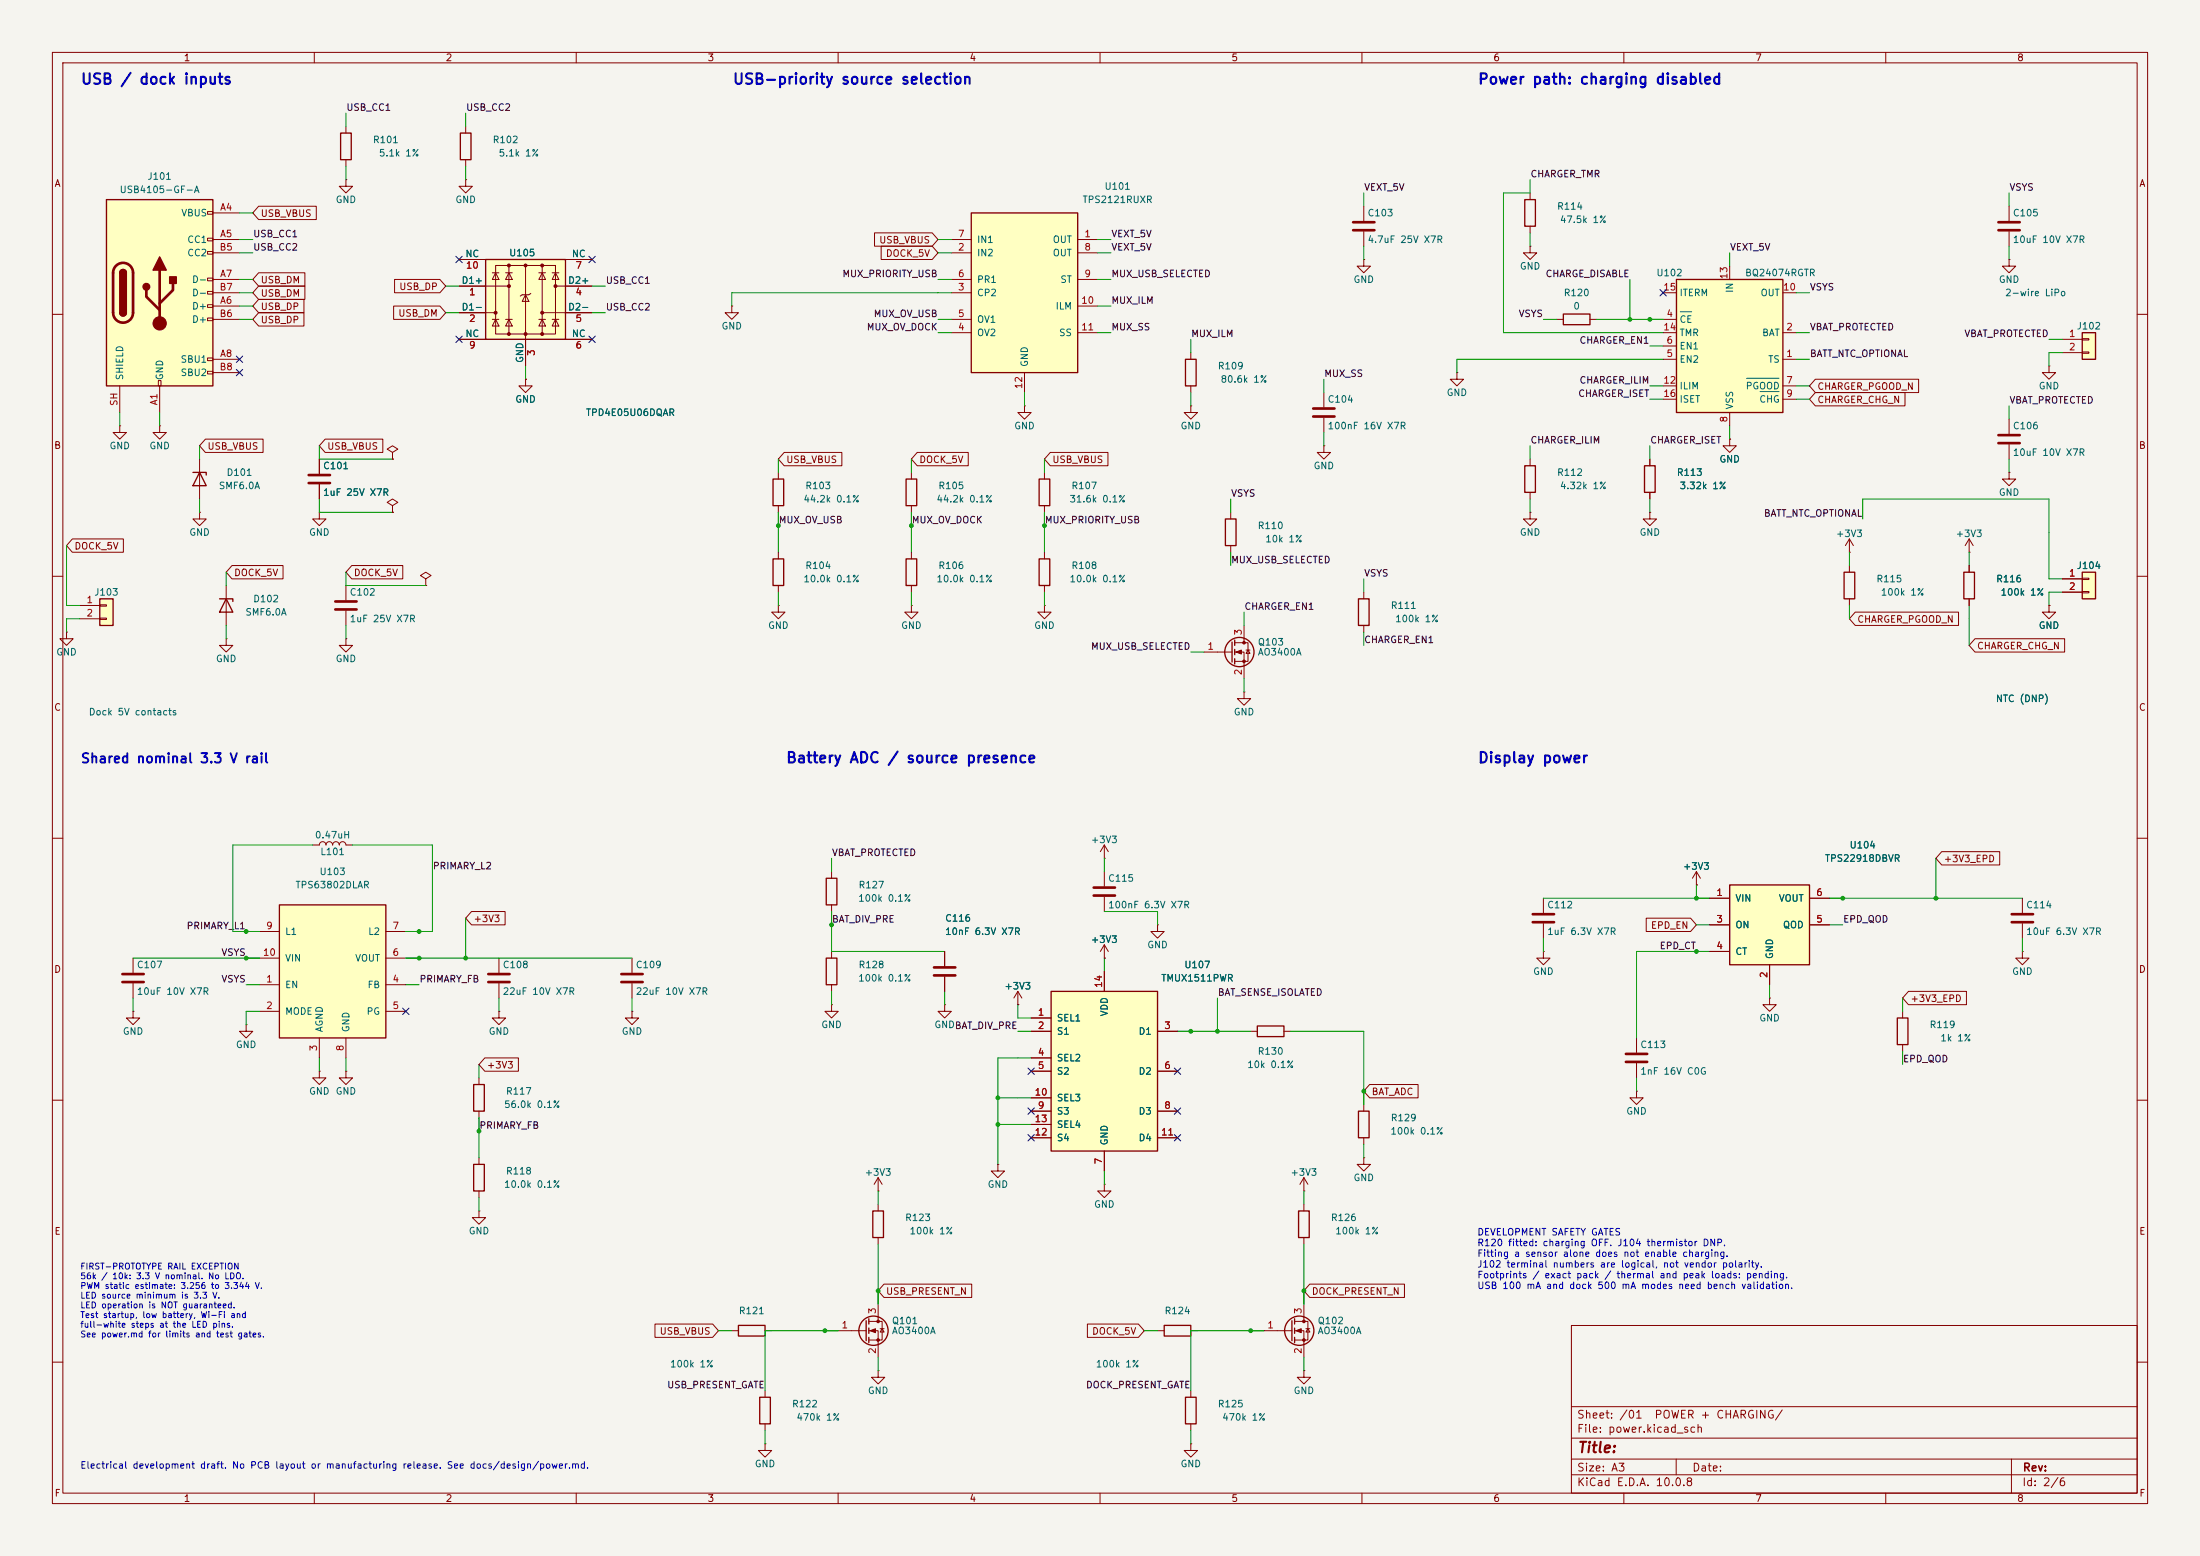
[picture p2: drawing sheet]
<svg xmlns="http://www.w3.org/2000/svg" width="420mm" height="297mm" viewBox="0 0 420 297" stroke-linecap="round" stroke-linejoin="round" font-family="sans-serif">
<path d="M0 0h420v297h-420z" fill="#f5f4ef" stroke="#f5f4ef" stroke-width=".19"/>
<g fill="none" stroke="#840000" stroke-width=".19">
<path d="M10 10h400v277h-400zM12 12h396v273h-396zM60 10v2M110 10v2M160 10v2M210 10v2M260 10v2M310 10v2M360 10v2M10 60h2M408 60h2M330.2 83.8v1.3h1.3l-1.3 1.3-1.3-1.3h1.3"/>
<path d="M330.2 83.8h.1M10 110h2M408 110h2M10 160h2M408 160h2M47 195.6v1.3h1.3l-1.3 1.2-1.3-1.2h1.3M47 195.6h.1M10 210h2M260.3 210.8v1.3M260.3 217.2v1.2M408 210h2M300 253h108v32h-108z"/>
<path d="M10 260h2M300 278.5h108M300 274.5h108M300 268.5h108M320 278.5v3M384 278.5v6.5M408 260h2M60 285v2M110 285v2M160 285v2M210 285v2M260 285v2"/>
<path d="M300 281.5h108M310 285v2M360 285v2"/>
</g>
<path d="M259.3 212.1h2.1v5.1h-2.1z" fill="none" stroke="#840000" stroke-width=".25"/>
<path d="M320 53.3h20.4v25.4h-20.4z" fill="#ffffc2"/>
<path d="M320 53.3h20.4v25.4h-20.4z" fill="none" stroke="#840000" stroke-width=".25"/>
<g fill="none" stroke="#840000" stroke-width=".19">
<path d="M260.3 49.5v1.3h1.3l-1.3 1.3-1.2-1.3h1.2M260.3 49.5h.1M317.5 55.9h2.5M330.2 50.8v2.5M340.4 55.9h2.5M317.5 68.6h2.5M317.5 63.5h2.5M317.5 61h2.5M317.5 66h2.5M317.5 73.7h2.5M317.5 76.2h2.5M330.2 78.7v2.6"/>
<path d="M340.4 68.6h2.5M340.4 63.5h2.5M340.4 73.7h2.5M340.4 76.2h2.5M248.9 227.3h.1M248.9 224.8l-.7 1.3M248.9 224.8l.8 1.3M248.9 224.8v2.5"/>
</g>
<path d="M320.8 59.5h2.1M333.4 72.2h6.2M336 74.8h3.6" fill="none" stroke="#006464" stroke-width=".19"/>
<path d="M200.7 189.2h20.3v30.5h-20.3z" fill="#ffffc2"/>
<g fill="none" stroke="#840000" stroke-width=".25">
<path d="M198.4 91.4h2v5.1h-2zM233.9 99.1h2.1v5h-2.1zM198.4 106.7h2v5.1h-2zM259.3 114.3h2.1v5.1h-2.1zM235.2 122.6v3.8M235.7 122.2v1M235.7 124v1M235.7 125.7v1M157.7 167.6h2.1v5.1h-2.1zM157.7 182.9h2.1v5.1h-2.1zM200.7 189.2h20.3v30.5h-20.3zM145 266.7h2.1v5.1h-2.1z"/>
<circle cx="236.6" cy="124.5" r="2.79"/>
</g>
<g fill="none" stroke="#840000" stroke-width=".19">
<path d="M260.3 39.4v2.8M383.5 39.4v2.8M260.3 44.2v2.8M383.5 49.5v1.3h1.3l-1.3 1.3-1.2-1.3h1.2M383.5 49.5h.1M383.5 44.2v2.8M391.2 69.9v1.2h1.2l-1.2 1.3-1.3-1.3h1.3M391.2 69.9h.1M38.1 97.8v1.3h1.3l-1.3 1.2-1.3-1.2h1.3M38.1 97.8h.1M199.4 90.2v1.2M199.4 96.5v1.3"/>
<path d="M234.9 97.8v1.3M383.5 80v2.8M383.5 84.8v2.8M199.4 115.6v1.2h1.3l-1.3 1.3-1.3-1.3h1.3M199.4 115.6h.1M199.4 105.4v1.3M199.4 111.8v1.2M234.9 104.1v1.3M237.5 119.4v3.3M260.3 113v1.3M260.3 119.4v1.3M229.9 124.5h5.3"/>
<path d="M235.7 122.7h2.6v3.5h-2.6M235.7 124.5h1.8v5M237.5 132.1v1.3h1.3l-1.3 1.2-1.3-1.2h1.3M237.5 132.1h.1M237.9 124.1h.7M238.3 124.1l.3 .6h-.7zM158.7 166.4v1.2M158.7 172.7v1.3M210.8 163.8h.1M210.8 161.3v2.5M210.8 166.4v2.8M210.8 171.2v2.8"/>
<path d="M210.8 161.3l-.7 1.3M210.8 161.3l.8 1.3M221 176.5v1.3h1.2l-1.2 1.3-1.3-1.3h1.3M221 176.5h.1M158.7 181.6v1.3M158.7 188v1.2M196.8 194.3h3.9M196.8 196.9h3.9M210.8 185.4v3.8M221 196.9h3.8M196.8 201.9h3.9M196.8 204.5h3.9"/>
<path d="M196.8 212.1h3.9M196.8 209.6h3.9M196.8 217.2h3.9M196.8 214.6h3.9M210.8 219.7v3.8M221 204.5h3.8M221 212.1h3.8M221 217.2h3.8M210.8 226.1v1.2h1.3l-1.3 1.3-1.3-1.3h1.3M210.8 226.1h.1M146 265.4v1.3M146 271.8v1.2"/>
</g>
<path d="M258.3 42.4h4.1M258.3 43.9h4.1M381.5 42.4h4.1M381.5 43.9h4.1M381.5 83.1h4.1M381.5 84.6h4.1M208.8 169.4h4.1M208.8 170.9h4.1" fill="none" stroke="#840000" stroke-width=".51"/>
<g fill="#840000" stroke="#840000" stroke-width=".19">
<path d="M236 124.5l1-.4v.7z"/>
<circle cx="237.5" cy="122.7" r=".25"/>
<circle cx="237.5" cy="126.2" r=".25"/>
</g>
<path d="M397.5 63.5h2.5v5.1h-2.5z" fill="#ffffc2"/>
<path d="M397.5 63.5h2.5v5.1h-2.5zM141 253h5v2h-5z" fill="none" stroke="#840000" stroke-width=".25"/>
<g fill="none" stroke="#840000" stroke-width=".19">
<path d="M393.7 64.8h3.8M393.7 67.3h3.8M397.5 64.6h1.3v.3h-1.3zM397.5 67.2h1.3v.2h-1.3zM391.2 115.6v1.2h1.2l-1.2 1.3-1.3-1.3h1.3M391.2 115.6h.1M120.6 193v1.3h1.3l-1.3 1.3-1.2-1.3h1.2M120.6 193h.1M120.6 182.9v2.8M120.6 187.7v2.8M158.7 191.8v1.2h1.3l-1.3 1.3-1.2-1.3h1.2M158.7 191.8h.1"/>
<path d="M139.7 254h1.3M146 254h1.3M146 275.6v1.3h1.3l-1.3 1.2-1.2-1.2h1.2M146 275.6h.1"/>
</g>
<path d="M118.6 185.9h4.1M118.6 187.5h4.1" fill="none" stroke="#840000" stroke-width=".51"/>
<path d="M397.5 109.2h2.5v5.1h-2.5z" fill="#ffffc2"/>
<path d="M87.9 25.4h2v5.1h-2zM352 109.2h2.1v5.1h-2.1zM374.9 109.2h2v5.1h-2zM397.5 109.2h2.5v5.1h-2.5zM362.2 194.3h2v5.1h-2z" fill="none" stroke="#840000" stroke-width=".25"/>
<g fill="none" stroke="#840000" stroke-width=".19">
<path d="M88.9 34.3v1.3h1.3l-1.3 1.2-1.3-1.2h1.3M88.9 34.3h.1M88.9 24.1v1.3M88.9 30.5v1.3M139.7 58.4v1.3h1.3l-1.3 1.3-1.3-1.3h1.3M139.7 58.4h.1M383.5 90.2v1.2h1.3l-1.3 1.3-1.2-1.3h1.2M383.5 90.2h.1M353.1 105.4h.1M353.1 102.9l-.8 1.2M353.1 102.9l.7 1.2M353.1 102.9v2.5"/>
<path d="M353.1 108v1.2M353.1 114.3v1.3M375.9 105.4h.1M375.9 102.9v2.5M375.9 108v1.2M375.9 114.3v1.3M375.9 102.9l-.7 1.2M375.9 102.9l.8 1.2M393.7 110.5h3.8M393.7 113h3.8M397.5 110.4h1.3v.2h-1.3zM397.5 112.9h1.3v.3h-1.3z"/>
<path d="M294.6 171.5v2.7M294.6 176.3v2.8M323.8 168.9h.1M323.8 166.4l-.7 1.2M323.8 166.4l.8 1.2M323.8 166.4v2.5M294.6 181.6v1.3h1.3l-1.3 1.3-1.2-1.3h1.2M294.6 181.6h.1M312.4 198.1v2.8M337.8 190.5v1.3h1.3l-1.3 1.2-1.3-1.2h1.3M337.8 190.5h.1M363.2 193v1.3"/>
<path d="M363.2 199.4v1.3M386.1 181.6v1.3h1.2l-1.2 1.3-1.3-1.3h1.3M386.1 181.6h.1M312.4 208.3v1.3h1.3l-1.3 1.2-1.3-1.2h1.3M312.4 208.3h.1M312.4 202.9v2.8"/>
</g>
<path d="M292.6 174.5h4.1M292.6 176h4.1M310.4 201.2h4.1M310.4 202.7h4.1" fill="none" stroke="#840000" stroke-width=".51"/>
<path d="M330.2 168.9h15.2v15.3h-15.2z" fill="#ffffc2"/>
<path d="M330.2 168.9h15.2v15.3h-15.2z" fill="none" stroke="#840000" stroke-width=".25"/>
<path d="M326.4 171.5h3.8M326.4 176.5h3.8M345.4 171.5h3.8M345.4 176.5h3.8M386.1 171.5v2.7M386.1 176.3v2.8M326.4 181.6h3.8M337.8 184.2v3.8" fill="none" stroke="#840000" stroke-width=".19"/>
<path d="M384 174.5h4.1M384 176h4.1" fill="none" stroke="#840000" stroke-width=".51"/>
<path d="M92.7 49.5h15.2v15.3h-15.2z" fill="#ffffc2"/>
<g fill="none" stroke="#840000" stroke-width=".19">
<path d="M292.1 36.8v1.3M87.6 54.6h9.6M87.6 59.7h7M87.6 49.5h5.1M94 52.1h1.2M94.6 50.7h11.4v13.1h-11.4zM94.6 52.1l.6 1.2h-1.2zM96.5 52.1h1.3M97.2 52.1l.6 1.2h-1.3zM97.2 50.7v13.1M100.3 56.3l.7 1.2h-1.3zM100.3 50.7v19.2"/>
<path d="M101.3 56l-.3 .3h-1.3l-.4 .2M102.9 52.1h1.2M103.5 52.1l.6 1.2h-1.2zM103.5 50.7v13.1M103.5 59.7h9.5M105.4 52.1h1.3M106 52.1l.7 1.2h-1.3zM106 54.6h7M107.9 49.5h5.1M292.1 47v1.3h1.3l-1.3 1.2-1.3-1.2h1.3M292.1 47h.1M292.1 43.2v1.3"/>
<path d="M87.6 64.8h5.1M94 61h1.2M94.6 61l.6 1.2h-1.2zM96.5 61h1.3M97.2 61l.6 1.2h-1.3zM100.3 72.4v1.3h1.3l-1.3 1.2-1.2-1.2h1.2M100.3 72.4h.1M102.9 61h1.2M103.5 61l.6 1.2h-1.2zM105.4 61h1.3M106 61l.7 1.2h-1.3zM107.9 64.8h5.1"/>
<path d="M297.2 61h1.2M303.5 61h1.3M292.1 97.8v1.3h1.3l-1.3 1.2-1.3-1.2h1.3M292.1 97.8h.1M292.1 87.6v1.3M292.1 94v1.3M315 97.8v1.3h1.2l-1.2 1.2-1.3-1.2h1.3M315 97.8h.1M315 87.6v1.3M315 94v1.3M180.3 191.8v1.2h1.3l-1.3 1.3-1.2-1.3h1.2M180.3 191.8h.1"/>
<path d="M180.3 181.6v2.8M180.3 186.4v2.8M194.3 191.8h.1M194.3 189.2l-.8 1.3M194.3 189.2l.8 1.3M194.3 189.2v2.6M238.8 196.9h1.2M245.1 196.9h1.3M248.9 229.9v1.2M248.9 236.2v1.3"/>
</g>
<path d="M291.1 38.1h2v5.1h-2zM92.7 49.5h15.2v15.3h-15.2zM298.4 59.9h5.1v2.1h-5.1zM291.1 88.9h2v5.1h-2zM313.9 88.9h2.1v5.1h-2.1zM240 195.8h5.1v2.1h-5.1zM247.9 231.1h2v5.1h-2z" fill="none" stroke="#840000" stroke-width=".25"/>
<g fill="#840000" stroke="#840000" stroke-width=".19">
<circle cx="94.6" cy="59.7" r=".28"/>
<circle cx="97.2" cy="50.7" r=".28"/>
<circle cx="97.2" cy="54.6" r=".28"/>
<circle cx="97.2" cy="63.8" r=".28"/>
<circle cx="100.3" cy="50.7" r=".28"/>
<circle cx="100.3" cy="63.8" r=".28"/>
<circle cx="103.5" cy="50.7" r=".28"/>
<circle cx="103.5" cy="59.7" r=".28"/>
<circle cx="103.5" cy="63.8" r=".28"/>
<circle cx="106" cy="54.6" r=".28"/>
</g>
<path d="M178.3 184.7h4.1M178.3 186.2h4.1" fill="none" stroke="#840000" stroke-width=".51"/>
<path d="M53.3 172.7h20.4v25.4h-20.4z" fill="#ffffc2"/>
<path d="M226.3 68.6h2v5.1h-2zM53.3 172.7h20.4v25.4h-20.4z" fill="none" stroke="#840000" stroke-width=".25"/>
<g fill="none" stroke="#840000" stroke-width=".19">
<path d="M227.3 77.5v1.2h1.3l-1.3 1.3-1.2-1.3h1.2M227.3 77.5h.1M227.3 67.3v1.3M227.3 73.7v1.2M252.7 74.9v2.8M252.7 79.8v2.8M278.1 71.1v1.3h1.3l-1.3 1.3-1.2-1.3h1.2M278.1 71.1h.1M252.7 85.1v1.3h1.3l-1.3 1.2-1.2-1.2h1.2M252.7 85.1h.1M49.5 177.8h3.8M73.7 177.8h3.8"/>
<path d="M49.5 188h3.8M49.5 193h3.8M49.5 182.9h3.8M61 198.1v3.8M66 198.1v3.8M73.7 188h3.8M73.7 193h3.8M73.7 182.9h3.8M190.5 222.2v1.3h1.3l-1.3 1.3-1.3-1.3h1.3M190.5 222.2h.1"/>
</g>
<path d="M250.7 78h4.1M250.7 79.5h4.1" fill="none" stroke="#840000" stroke-width=".51"/>
<path d="M185.4 40.6h20.3v30.5h-20.3z" fill="#ffffc2"/>
<path d="M65 25.4h2.1v5.1h-2.1zM185.4 40.6h20.3v30.5h-20.3z" fill="none" stroke="#840000" stroke-width=".25"/>
<g fill="none" stroke="#840000" stroke-width=".19">
<path d="M66 34.3v1.3h1.3l-1.3 1.2-1.2-1.2h1.2M66 34.3h.1M66 24.1v1.3M66 30.5v1.3M181.6 45.7h3.8M181.6 48.3h3.8M181.6 55.9h3.8M181.6 53.3h3.8M205.7 45.7h3.8M205.7 48.3h3.8M205.7 53.3h3.8M205.7 58.4h3.8"/>
<path d="M181.6 63.5h3.8M181.6 61h3.8M195.6 71.1v3.8M205.7 63.5h3.8"/>
</g>
<path d="M20.3 38.1h20.3v35.6h-20.3z" fill="#ffffc2"/>
<g fill="none" stroke="#840000" stroke-width=".19">
<path d="M39.6 40.4h1v.5h-1zM39.6 45.5h1v.5h-1zM39.6 48h1v.5h-1zM39.6 53.1h1v.5h-1zM39.6 55.6h1v.5h-1zM39.6 58.2h1v.5h-1zM40.6 40.6h5.1M40.6 45.7h5.1M40.6 58.4h5.1M40.6 53.3h5.1M40.6 48.3h5.1M40.6 55.9h5.1"/>
<path d="M22.9 73.7v5M30.2 72.6h.5v1.1h-.5zM30.5 73.7v5M39.6 60.7h1v.5h-1zM39.6 68.3h1v.5h-1zM39.6 70.9h1v.5h-1zM40.6 68.6h5.1M40.6 61h5.1M40.6 71.1h5.1M22.9 81.3v1.3h1.2l-1.2 1.2-1.3-1.2h1.3M22.9 81.3h.1M30.5 81.3v1.3h1.2l-1.2 1.2-1.3-1.2h1.3"/>
<path d="M30.5 81.3h.1M12.7 120.7v1.2h1.3l-1.3 1.3-1.3-1.3h1.3M12.7 120.7h.1M43.2 121.9v1.3h1.2l-1.2 1.3-1.3-1.3h1.3M43.2 121.9h.1M95.2 193v1.3h1.3l-1.3 1.3-1.2-1.3h1.2M95.2 193h.1M95.2 182.9v2.8M95.2 187.7v2.8M210.8 182.9h.1M210.8 180.3l-.7 1.3M210.8 180.3l.8 1.3"/>
<path d="M210.8 180.3v2.6"/>
</g>
<path d="M20.3 38.1h20.3v35.6h-20.3zM22.9 52.1a.64 .64 0 0 1 .6-.7 .64 .64 0 0 1 .6 .7M22.9 59.7a.64 .64 0 0 0 .6 .6 .64 .64 0 0 0 .6-.6" fill="none" stroke="#840000" stroke-width=".25"/>
<path d="M22.1 50.7a1.9 1.9 0 0 1 2.1-.4 1.9 1.9 0 0 1 1.2 1.8v7.6a1.91 1.91 0 0 1-1.9 1.9 1.91 1.91 0 0 1-1.9-1.9v-7.8l.2-.6zM27.9 55.4v1.2l2.6 2.6M30.5 51.6v10.1M33 54.1v1.3l-2.5 2.5M93.2 185.9h4.1M93.2 187.5h4.1" fill="none" stroke="#840000" stroke-width=".51"/>
<g fill="#840000" stroke="#840000" stroke-width=".25">
<path d="M22.9 52.1h1.2v7.6h-1.2z"/>
<path d="M23 51.6a.64 .64 0 0 1 .7-.1 .64 .64 0 0 1 .4 .6h-1.2z"/>
<path d="M22.9 59.7h1.2a.64 .64 0 0 1-.6 .6 .64 .64 0 0 1-.6-.6z"/>
<path d="M30.5 49l1.2 2.6h-2.5z"/>
<path d="M32.4 52.8h1.3v1.3h-1.3z"/>
<circle cx="27.9" cy="54.7" r=".63"/>
</g>
<circle cx="30.5" cy="61.7" r="1.27" fill="#840000" stroke="#840000" stroke-width=".19"/>
<path d="M19 114.3h2.6v5.1h-2.6z" fill="#ffffc2"/>
<g fill="none" stroke="#840000" stroke-width=".25">
<path d="M36.8 90.2h2.6v.5M38.1 90.2l1.3 2.5h-2.6zM147.6 91.4h2v5.1h-2zM173 91.4h2v5.1h-2zM19 114.3h2.6v5.1h-2.6zM41.9 114.3h2.5v.5M43.2 114.3l1.2 2.5h-2.5zM147.6 106.7h2v5.1h-2zM173 106.7h2v5.1h-2zM90.4 207h2.1v5.1h-2.1zM90.4 222.2h2.1v5.1h-2.1zM166.6 231.1h2.1v5.1h-2.1z"/>
<path d="M165.4 252.1v3.8M165.9 251.7v1M165.9 253.5v1M165.9 255.3v1M222.2 253h5.1v2h-5.1zM246.6 252.1v3.8M247.1 251.7v1M247.1 253.5v1M247.1 255.3v1M226.3 266.7h2v5.1h-2z"/>
<circle cx="166.8" cy="254" r="2.79"/>
<circle cx="248" cy="254" r="2.79"/>
</g>
<g fill="none" stroke="#840000" stroke-width=".19">
<path d="M49.4 39.4h11v2.5h-11l-1.1-1.3zM49.4 54.6h8.8v2.6h-8.8l-1.1-1.3zM49.4 59.7h8.6v2.5h-8.6l-1.1-1.2zM49.4 52.1h8.8v2.5h-8.8l-1.1-1.3zM49.4 57.1h8.6v2.6h-8.6l-1.1-1.3zM75.1 58.4h8.9l1.1 1.3-1.1 1.3h-8.9zM75.3 53.3h8.7l1.1 1.3-1.1 1.3h-8.7zM87.6 54.6h5.1M87.6 59.7h5.1M87.6 49.5h5.1M107.9 54.6h5.1M107.9 59.7h5.1"/>
<path d="M107.9 49.5h5.1M166.9 44.4h11.1l1.1 1.3-1.1 1.3h-11.1zM168.2 47h9.8l1.1 1.3-1.1 1.2h-9.8zM87.6 64.8h5.1M100.3 72.4h.1M100.3 64.8v5.1M107.9 64.8h5.1M195.6 77.5v1.2h1.2l-1.2 1.3-1.3-1.3h1.3M195.6 77.5h.1M346.6 72.4h19.7v2.5h-19.7l-1.2-1.2zM346.6 74.9h17.1v2.6h-17.1l-1.2-1.3zM38.1 87.6v7.7"/>
<path d="M39.2 83.8h11v2.6h-11l-1.1-1.3zM61 97.8v1.3h1.2l-1.2 1.2-1.3-1.2h1.3M61 97.8h.1M61 87.6v2.8M61 92.5v2.8M62.1 83.8h11v2.6h-11l-1.1-1.3zM74.9 96.5l1-.6-1-.6-1 .6 1 .6v1.3M74.9 97.8h.1M74.9 86.4l1-.7-1-.6-1 .6 1 .7v1.2M74.9 87.6h.1M148.6 90.2v1.2M148.6 96.5v1.3"/>
<path d="M149.7 86.4h11v2.5h-11l-1.1-1.3zM174 90.2v1.2M174 96.5v1.3M175.1 86.4h9.7v2.5h-9.7l-1.1-1.3zM200.5 86.4h11v2.5h-11l-1.1-1.3zM315 87.6v1.3M315 94v1.3M330.2 83.8h.1M13.8 102.9h9.8v2.5h-9.8l-1.1-1.3zM15.2 115.6h3.8M15.2 118.1h3.8M19 115.4h1.3v.3h-1.3z"/>
<path d="M19 118h1.3v.2h-1.3zM43.2 111.8v7.6M44.3 107.9h9.7v2.6h-9.7l-1.1-1.3zM66 111.8v2.8M66 116.6v2.8M67.2 107.9h9.7v2.6h-9.7l-1.2-1.3zM81.3 110.5l1-.6-1-.7-1 .7 1 .6v1.3M81.3 111.8h.1M148.6 115.6v1.2h1.3l-1.3 1.3-1.3-1.3h1.3M148.6 115.6h.1M148.6 105.4v1.3M148.6 111.8v1.2"/>
<path d="M174 115.6v1.2h1.3l-1.3 1.3-1.3-1.3h1.3M174 115.6h.1M174 105.4v1.3M174 111.8v1.2M354.2 116.8h19.7v2.6h-19.7l-1.1-1.3zM375.9 108v1.2M375.9 114.3v1.3M391.2 115.6h.1M393.7 110.5h3.8M393.7 113h3.8M66 121.9v1.3h1.3l-1.3 1.3-1.2-1.3h1.2M66 121.9h.1"/>
<path d="M377 121.9h17.1v2.6h-17.1l-1.1-1.3zM59.7 161.3h1.3a.64 .64 0 0 1 .6-.6 .64 .64 0 0 1 .6 .6 .64 .64 0 0 1 .7-.6 .64 .64 0 0 1 .6 .6 .64 .64 0 0 1 .6-.6 .64 .64 0 0 1 .7 .6 .64 .64 0 0 1 .6-.6 .64 .64 0 0 1 .6 .6h1.3M90 174h6.4v2.5h-6.4l-1.1-1.2zM314.3 175.3h8.4l1.1 1.2-1.1 1.3h-8.4zM323.8 168.9h.1M326.4 171.5h3.8M326.4 176.5h3.8M345.4 171.5h3.8M345.4 176.5h3.8M370.7 162.6h11.1v2.5h-11.1l-1.1-1.3zM25.4 193v1.3h1.3l-1.3 1.3-1.3-1.3h1.3M25.4 193h.1"/>
<path d="M25.4 182.9v2.8M25.4 187.7v2.8M180.3 181.6v2.8M180.3 186.4v2.8M194.3 191.8h.1M196.8 194.3h3.9M196.8 196.9h3.9M210.8 182.9h.1M210.8 185.4v3.8M221 196.9h3.8M326.4 181.6h3.8M337.8 184.2v3.8"/>
<path d="M364.3 189.2h11.1v2.6h-11.1l-1.1-1.3zM61 204.5v1.2h1.2l-1.2 1.3-1.3-1.3h1.3M61 204.5h.1M66 204.5v1.2h1.3l-1.3 1.3-1.2-1.3h1.2M66 204.5h.1M91.4 205.7v1.3M91.4 212.1v1.3M92.6 201.9h6.4v2.6h-6.4l-1.2-1.3zM196.8 201.9h3.9M196.8 204.5h3.9M196.8 212.1h3.9M196.8 209.6h3.9"/>
<path d="M196.8 217.2h3.9M196.8 214.6h3.9M210.8 219.7v3.8M221 204.5h3.8M221 212.1h3.8M221 217.2h3.8M261.5 207h9.2v2.6h-9.2l-1.2-1.3zM91.4 231.1v1.3h1.3l-1.3 1.3-1.2-1.3h1.2M91.4 231.1h.1M91.4 221v1.2M91.4 227.3v1.3M167.6 227.3h.1"/>
<path d="M167.6 224.8v2.5M167.6 229.9v1.2M167.6 236.2v1.3M167.6 224.8l-.7 1.3M167.6 224.8l.8 1.3M260.3 221v1.2h1.3l-1.3 1.3-1.2-1.3h1.2M260.3 221h.1M125 252.7h11l1.2 1.3-1.2 1.3h-11zM160 254h5.4M165.9 252.2h2.5v3.6h-2.5M165.9 254h1.7v5.1M167.6 248.9v3.3"/>
<path d="M168 253.6h.8M168.4 253.6l.4 .7h-.8zM168.8 245.1h16.7v2.6h-16.7l-1.2-1.3zM207.6 252.7h9.7l1.1 1.3-1.1 1.3h-9.7zM221 254h1.2M227.3 254h1.3M241.3 254h5.3M247.1 252.2h2.6v3.6h-2.6M247.1 254h1.8v5.1M248.9 248.9v3.3M249.3 253.6h.8M249.7 253.6l.4 .7h-.8z"/>
<path d="M250 245.1h18.1v2.6h-18.1l-1.1-1.3zM167.6 261.6v1.3h1.3l-1.3 1.3-1.2-1.3h1.2M167.6 261.6h.1M227.3 275.6v1.3h1.3l-1.3 1.2-1.2-1.2h1.2M227.3 275.6h.1M227.3 265.4v1.3M227.3 271.8v1.2M248.9 261.6v1.3h1.3l-1.3 1.3-1.3-1.3h1.3M248.9 261.6h.1"/>
</g>
<g fill="#840000" stroke="#840000" stroke-width=".19">
<path d="M247.4 254l1-.4v.8z"/>
<path d="M166.1 254l1-.4v.8z"/>
<circle cx="248.9" cy="252.2" r=".25"/>
<circle cx="248.9" cy="255.8" r=".25"/>
<circle cx="167.6" cy="252.2" r=".25"/>
<circle cx="167.6" cy="255.8" r=".25"/>
</g>
<path d="M58.9 90.7h4.1M58.9 92.2h4.1M64 114.8h4.1M64 116.3h4.1M23.4 185.9h4M23.4 187.5h4" fill="none" stroke="#840000" stroke-width=".51"/>
<g fill="none" stroke="#009600" stroke-width=".19">
<path d="M66 21.6v2.5M66 31.8v2.5M88.9 21.6v2.5M88.9 31.8v2.5M260.3 36.8v2.6M292.1 34.3v2.5h-5.1v26.7h30.5M383.5 36.8v2.6M45.7 45.7h2.6M45.7 48.3h2.6M45.7 53.3h2.6M45.7 58.4h2.6M45.7 55.9h2.6"/>
<path d="M45.7 40.6h2.6M85.1 59.7h2.5M85.1 54.6h2.5M113 59.7h2.6M113 54.6h2.6M179.1 45.7h2.5M179.1 48.3h2.5M179.1 53.3h2.5M181.6 55.9h-41.9v2.5M209.5 45.7h2.6M209.5 48.3h2.6M209.5 53.3h2.6"/>
<path d="M209.5 58.4h2.6M260.3 47v2.5M292.1 44.5v2.5M311.1 53.3v7.7M330.2 48.3v2.5M342.9 55.9h2.5M383.5 47v2.5M22.9 78.7v2.6M30.5 78.7v2.6M45.7 61h2.6M100.3 69.9v2.5M179.1 61h2.5"/>
<path d="M179.1 63.5h2.5M195.6 74.9v2.6M209.5 63.5h2.6M227.3 64.8v2.5M227.3 74.9v2.6M252.7 72.4v2.5M294.6 61h2.6M304.8 61h12.7M315 66h2.5M315 73.7h2.5M315 76.2h2.5M317.5 68.6h-39.4v2.5"/>
<path d="M342.9 68.6h2.5M342.9 63.5h2.5M342.9 73.7h2.5M342.9 76.2h2.5M383.5 77.5v2.5M391.2 64.8h2.5M393.7 67.3h-2.5v2.6M38.1 85.1v2.5M38.1 95.3v2.5M61 85.1v2.5h13.9M61 95.3v2.5h13.9M148.6 87.6v2.6"/>
<path d="M148.6 97.8v7.6M174 87.6v2.6M174 97.8v7.6M199.4 87.6v2.6M199.4 97.8v7.6M234.9 95.3v2.5M252.7 82.6v2.5M292.1 85.1v2.5M292.1 95.3v2.5M315 85.1v2.5M315 95.3v2.5M330.2 81.3v2.5"/>
<path d="M355.6 99.1v-3.8h35.6v15.2h2.5M383.5 87.6v2.6M12.7 104.1v11.5h2.5M15.2 118.1h-2.5v2.6M43.2 109.2v2.6M43.2 119.4v2.5M66 109.2v2.6h15.3M66 119.4v2.5M148.6 113v2.6M174 113v2.6M199.4 113v2.6M234.9 105.4v2.6"/>
<path d="M237.5 116.8v2.6M260.3 110.5v2.5M353.1 105.4v2.6M353.1 115.6v2.5M375.9 105.4v2.6M375.9 115.6v7.6M393.7 113h-2.5v2.6M227.3 124.5h2.6M237.5 129.5v2.6M260.3 120.7v2.5M59.7 161.3h-15.3v16.5h5.1M67.3 161.3h15.2v16.5h-5"/>
<path d="M88.9 175.3v7.6M158.7 174v7.6h21.6M158.7 163.8v2.6M210.8 174h10.2v2.5M210.8 163.8v2.6M294.6 171.5h31.8M294.6 179.1v2.5M323.8 176.5h2.6M323.8 168.9v2.6M349.2 176.5h2.6M349.2 171.5h36.9M369.6 163.8v7.7"/>
<path d="M386.1 179.1v2.5M25.4 182.9h24.1M25.4 190.5v2.5M47 188h2.5M49.5 193h-2.5v2.6M77.5 182.9h43.1M77.5 188h2.5M95.2 190.5v2.5M120.6 190.5v2.5M158.7 189.2v2.6M180.3 189.2v2.6M194.3 196.9h2.5"/>
<path d="M194.3 191.8v2.5h2.5M210.8 182.9v2.5M224.8 196.9h14M232.4 190.5v6.4M246.4 196.9h13.9v13.9M326.4 181.6h-14v16.5M337.8 188v2.5M363.2 190.5v2.5M61 201.9v2.6M66 201.9v2.6M91.4 203.2v2.5M91.4 213.4v7.6"/>
<path d="M190.5 214.6h6.3M190.5 209.6h6.3M196.8 201.9h-6.3v20.3M260.3 218.4v2.6M312.4 205.7v2.6M363.2 200.7v2.5M91.4 228.6v2.5M167.6 227.3v2.6M167.6 237.5v11.4M210.8 223.5v2.6M248.9 227.3v2.6M248.9 237.5v11.4"/>
<path d="M137.2 254h2.5M160 254h-14v11.4M167.6 259.1v2.5M218.4 254h2.6M241.3 254h-14v11.4M248.9 259.1v2.5M146 273v2.6M227.3 273v2.6"/>
</g>
<g fill="none" stroke="#000084" stroke-width=".19">
<path d="M87 48.9l1.2 1.2M88.2 48.9l-1.2 1.2M112.4 48.9l1.2 1.2M113.6 48.9l-1.2 1.2M316.9 55.3l1.2 1.2M318.1 55.3l-1.2 1.2M45.1 68l1.2 1.2M45.1 70.5l1.2 1.2M46.3 68l-1.2 1.2M46.3 70.5l-1.2 1.2M87 64.2l1.2 1.2M88.2 64.2l-1.2 1.2"/>
<path d="M112.4 64.2l1.2 1.2M113.6 64.2l-1.2 1.2M76.9 192.4l1.2 1.2M78.1 192.4l-1.2 1.2M196.2 203.9l1.3 1.2M196.2 211.5l1.3 1.2M196.2 216.6l1.3 1.2M197.5 203.9l-1.3 1.2M197.5 211.5l-1.3 1.2M197.5 216.6l-1.3 1.2M224.2 216.6l1.2 1.2M224.2 203.9l1.2 1.2"/>
<path d="M224.2 211.5l1.2 1.2M225.4 216.6l-1.2 1.2M225.4 203.9l-1.2 1.2M225.4 211.5l-1.2 1.2"/>
</g>
<g fill="#009600">
<circle cx="167.6" cy="246.4" r=".46"/>
<circle cx="190.5" cy="214.6" r=".46"/>
<circle cx="190.5" cy="209.6" r=".46"/>
<circle cx="157.5" cy="254" r=".46"/>
<circle cx="260.3" cy="208.3" r=".46"/>
<circle cx="158.7" cy="176.5" r=".46"/>
<circle cx="227.3" cy="196.9" r=".46"/>
<circle cx="238.8" cy="254" r=".46"/>
<circle cx="248.9" cy="246.4" r=".46"/>
<circle cx="80" cy="177.8" r=".46"/>
<circle cx="47" cy="177.8" r=".46"/>
<circle cx="88.9" cy="182.9" r=".46"/>
<circle cx="80" cy="182.9" r=".46"/>
<circle cx="47" cy="182.9" r=".46"/>
<circle cx="199.4" cy="100.3" r=".46"/>
<circle cx="148.6" cy="100.3" r=".46"/>
<circle cx="174" cy="100.3" r=".46"/>
<circle cx="91.4" cy="215.9" r=".46"/>
<circle cx="311.1" cy="61" r=".46"/>
<circle cx="315" cy="61" r=".46"/>
<circle cx="323.8" cy="171.5" r=".46"/>
<circle cx="323.8" cy="181.6" r=".46"/>
<circle cx="351.8" cy="171.5" r=".46"/>
<circle cx="369.6" cy="171.5" r=".46"/>
<circle cx="232.4" cy="196.9" r=".46"/>
</g>
<g font-size="2" fill="#0000c2">
<text x="15.3" y="16.6">USB / dock inputs</text>
<text x="139.8" y="16.6">USB-priority source selection</text>
<text x="282" y="16.6">Power path: charging disabled</text>
<text x="149.9" y="146.1">Battery ADC / source presence</text>
<text x="282" y="146.1">Display power</text>
</g>
<text font-size="2" fill="#840000" x="301" y="277.8">Title:</text>
<text font-size="1.8" fill="#0000c2" x="15.3" y="146.1">Shared nominal 3.3 V rail</text>
<g font-size="1.5" fill="#840000">
<text x="300.9" y="273.8">File: power.kicad_sch</text>
<text x="300.9" y="271.1">Sheet: /01</text>
<text x="315.7" y="271.1">POWER + CHARGING/</text>
<text x="300.9" y="281.2">Size: A3</text>
<text x="322.9" y="281.2">Date:</text>
<text x="386" y="281.2">Rev:</text>
<text x="300.9" y="284">KiCad E.D.A. 10.0.8</text>
<text x="385.9" y="284">Id: 2/6</text>
</g>
<g font-size="1.3" fill="#840000">
<text x="35" y="12">1</text>
<text x="85" y="12">2</text>
<text x="135" y="12">3</text>
<text x="185" y="12">4</text>
<text x="235" y="12">5</text>
<text x="285" y="12">6</text>
<text x="335" y="12">7</text>
<text x="385" y="12">8</text>
<text x="10.3" y="36">A</text>
<text x="408.3" y="36">A</text>
<text x="49.7" y="41.7">USB_VBUS</text>
<text x="167.7" y="46.8">USB_VBUS</text>
<text x="169" y="49.3">DOCK_5V</text>
<text x="49.7" y="56.9">USB_DM</text>
<text x="49.7" y="54.4">USB_DM</text>
<text x="49.7" y="59.5">USB_DP</text>
<text x="76.1" y="55.7">USB_DP</text>
<text x="49.7" y="62">USB_DP</text>
<text x="75.9" y="60.7">USB_DM</text>
<text x="346.8" y="74.7">CHARGER_PGOOD_N</text>
<text x="346.8" y="77.3">CHARGER_CHG_N</text>
<text x="10.2" y="86">B</text>
<text x="39.5" y="86.1">USB_VBUS</text>
<text x="62.4" y="86.1">USB_VBUS</text>
<text x="150" y="88.7">USB_VBUS</text>
<text x="175.4" y="88.7">DOCK_5V</text>
<text x="200.8" y="88.7">USB_VBUS</text>
<text x="408.2" y="86">B</text>
<text x="14.1" y="105.2">DOCK_5V</text>
<text x="44.6" y="110.3">DOCK_5V</text>
<text x="67.4" y="110.3">DOCK_5V</text>
<text x="354.5" y="119.2">CHARGER_PGOOD_N</text>
<text x="377.3" y="124.2">CHARGER_CHG_N</text>
<text x="10.2" y="136">C</text>
<text x="408.2" y="136">C</text>
<text x="371" y="164.9">+3V3_EPD</text>
<text x="90.3" y="176.3">+3V3</text>
<text x="315.1" y="177.6">EPD_EN</text>
<text x="10.2" y="186">D</text>
<text x="408.2" y="186">D</text>
<text x="364.6" y="191.6">+3V3_EPD</text>
<text x="92.8" y="204.3">+3V3</text>
<text x="261.8" y="209.3">BAT_ADC</text>
<text x="10.3" y="236">E</text>
<text x="408.3" y="236">E</text>
<text x="169" y="247.4">USB_PRESENT_N</text>
<text x="250.3" y="247.4">DOCK_PRESENT_N</text>
<text x="125.8" y="255.1">USB_VBUS</text>
<text x="208.4" y="255.1">DOCK_5V</text>
<text x="10.3" y="286">F</text>
<text x="35" y="287">1</text>
<text x="85" y="287">2</text>
<text x="135" y="287">3</text>
<text x="185" y="287">4</text>
<text x="235" y="287">5</text>
<text x="285" y="287">6</text>
<text x="335" y="287">7</text>
<text x="385" y="287">8</text>
<text x="408.3" y="286">F</text>
</g>
<g font-size="1.3" fill="#0f0f0f">
<text x="66" y="21.5">USB_CC1</text>
<text x="88.9" y="21.5">USB_CC2</text>
<text x="292.1" y="34.2">CHARGER_TMR</text>
<text x="260.3" y="36.7">VEXT_5V</text>
<text x="383.5" y="36.7">VSYS</text>
<text x="48.2" y="45.6">USB_CC1</text>
<text x="212.1" y="45.6">VEXT_5V</text>
<text x="48.2" y="48.1">USB_CC2</text>
<text x="160.7" y="53.2">MUX_PRIORITY_USB</text>
<text x="212.1" y="53.2">MUX_USB_SELECTED</text>
<text x="212.1" y="48.1">VEXT_5V</text>
<text x="295" y="53.2">CHARGE_DISABLE</text>
<text x="330.2" y="48.1">VEXT_5V</text>
<text x="115.5" y="54.5">USB_CC1</text>
<text x="115.5" y="59.6">USB_CC2</text>
<text x="212.1" y="58.3">MUX_ILM</text>
<text x="345.4" y="55.8">VSYS</text>
<text x="165.4" y="63.4">MUX_OV_DOCK</text>
<text x="166.7" y="60.8">MUX_OV_USB</text>
<text x="212.1" y="63.4">MUX_SS</text>
<text x="227.3" y="64.6">MUX_ILM</text>
<text x="289.8" y="60.8">VSYS</text>
<text x="301.4" y="65.9">CHARGER_EN1</text>
<text x="345.4" y="63.4">VBAT_PROTECTED</text>
<text x="374.9" y="64.6">VBAT_PROTECTED</text>
<text x="345.4" y="68.5">BATT_NTC_OPTIONAL</text>
<text x="252.7" y="72.3">MUX_SS</text>
<text x="301.2" y="76.1">CHARGER_ISET</text>
<text x="301.4" y="73.5">CHARGER_ILIM</text>
<text x="383.5" y="77.3">VBAT_PROTECTED</text>
<text x="292.1" y="85">CHARGER_ILIM</text>
<text x="314.9" y="85">CHARGER_ISET</text>
<text x="234.9" y="95.1">VSYS</text>
<text x="148.6" y="100.2">MUX_OV_USB</text>
<text x="174" y="100.2">MUX_OV_DOCK</text>
<text x="199.4" y="100.2">MUX_PRIORITY_USB</text>
<text x="336.6" y="98.9">BATT_NTC_OPTIONAL</text>
<text x="234.9" y="107.8">MUX_USB_SELECTED</text>
<text x="260.3" y="110.4">VSYS</text>
<text x="237.5" y="116.7">CHARGER_EN1</text>
<text x="208.2" y="124.3">MUX_USB_SELECTED</text>
<text x="260.3" y="123.1">CHARGER_EN1</text>
<text x="82.5" y="166.2">PRIMARY_L2</text>
<text x="158.7" y="163.7">VBAT_PROTECTED</text>
<text x="35.5" y="177.7">PRIMARY_L1</text>
<text x="158.7" y="176.4">BAT_DIV_PRE</text>
<text x="351.8" y="176.4">EPD_QOD</text>
<text x="42.2" y="182.8">VSYS</text>
<text x="316.7" y="181.5">EPD_CT</text>
<text x="42.2" y="187.8">VSYS</text>
<text x="80" y="187.8">PRIMARY_FB</text>
<text x="232.4" y="190.4">BAT_SENSE_ISOLATED</text>
<text x="363.2" y="203.1">EPD_QOD</text>
<text x="91.4" y="215.8">PRIMARY_FB</text>
<text x="127.3" y="265.3">USB_PRESENT_GATE</text>
<text x="207.2" y="265.3">DOCK_PRESENT_GATE</text>
</g>
<g font-size="1.3" fill="#006464">
<text x="71.1" y="27.6">R101</text>
<text x="93.9" y="27.6">R102</text>
<text x="28.1" y="34.6">J101</text>
<text x="72.2" y="30.2">5.1k 1%</text>
<text x="95.1" y="30.2">5.1k 1%</text>
<text x="22.7" y="37.2">USB4105-GF-A</text>
<text x="34.5" y="41.6">VBUS</text>
<text x="64" y="39.1">GND</text>
<text x="86.8" y="39.1">GND</text>
<text x="206.6" y="39.1">TPS2121RUXR</text>
<text x="210.8" y="36.5">U101</text>
<text x="261" y="41.6">C103</text>
<text x="297.1" y="40.3">R114</text>
<text x="384.2" y="41.6">C105</text>
<text x="35.6" y="46.7">CC1</text>
<text x="186.4" y="46.7">IN1</text>
<text x="200.9" y="46.7">OUT</text>
<text x="261" y="46.7">4.7uF 25V X7R</text>
<text x="297.7" y="42.9">47.5k 1%</text>
<text x="384.2" y="46.7">10uF 10V X7R</text>
<text x="35.6" y="49.2">CC2</text>
<text x="88.7" y="49.4">NC</text>
<text x="97.1" y="49.2">U105</text>
<text x="109.1" y="49.4">NC</text>
<text x="186.4" y="49.2">IN2</text>
<text x="200.9" y="49.2">OUT</text>
<text x="290" y="51.8">GND</text>
<text x="316.1" y="53">U102</text>
<text x="333" y="53">BQ24074RGTR</text>
<text x="36.6" y="59.4">D+</text>
<text x="36.6" y="54.3">D-</text>
<text x="36.6" y="56.8">D-</text>
<text x="88" y="54.5">D1+</text>
<text x="88" y="59.6">D1-</text>
<text x="108.3" y="54.5">D2+</text>
<text x="108.3" y="59.6">D2-</text>
<text x="186.4" y="56.8">CP2</text>
<text x="186.4" y="54.3">PR1</text>
<text x="201.4" y="59.4">ILM</text>
<text x="202.3" y="54.3">ST</text>
<text x="258.3" y="54.3">GND</text>
<text x="298.4" y="56.8">R120</text>
<text x="300.3" y="59.4">0</text>
<text x="320.5" y="56.8">ITERM</text>
<text x="331.2" y="56" transform="rotate(-90 331.2 56)">IN</text>
<text x="336" y="56.8">OUT</text>
<text x="381.5" y="54.3">GND</text>
<text x="382.7" y="56.8">2-wire LiPo</text>
<text x="36.6" y="61.9">D+</text>
<text x="88.7" y="64.6">NC</text>
<text x="109.1" y="64.6">NC</text>
<text x="137.6" y="63.2">GND</text>
<text x="186.4" y="64.5">OV2</text>
<text x="186.4" y="61.9">OV1</text>
<text x="202.1" y="64.5">SS</text>
<text x="320.5" y="61.9">CE</text>
<text x="320.5" y="64.5">TMR</text>
<text x="336.3" y="64.5">BAT</text>
<text x="396.4" y="63.2">J102</text>
<text x="34.4" y="69.5">SBU1</text>
<text x="100.2" y="69.4" transform="rotate(-90 100.2 69.4)">GND</text>
<text x="196.5" y="70.1" transform="rotate(-90 196.5 70.1)">GND</text>
<text x="232.4" y="70.8">R109</text>
<text x="320.5" y="69.5">EN2</text>
<text x="320.5" y="67">EN1</text>
<text x="337.4" y="69.5">TS</text>
<text x="23.8" y="72.7" transform="rotate(-90 23.8 72.7)">SHIELD</text>
<text x="31.4" y="72.7" transform="rotate(-90 31.4 72.7)">GND</text>
<text x="34.4" y="72.1">SBU2</text>
<text x="98.3" y="77.2">GND</text>
<text x="232.9" y="73.4">80.6k 1%</text>
<text x="253.3" y="77.2">C104</text>
<text x="276.1" y="75.9">GND</text>
<text x="320.5" y="74.6">ILIM</text>
<text x="320.5" y="77.2">ISET</text>
<text x="333.2" y="74.6">PGOOD</text>
<text x="335.8" y="77.2">CHG</text>
<text x="389.1" y="74.6">GND</text>
<text x="111.7" y="79.7">TPD4E05U06DQAR</text>
<text x="193.5" y="82.2">GND</text>
<text x="225.3" y="82.2">GND</text>
<text x="253.3" y="82.2">100nF 16V X7R</text>
<text x="331.2" y="78.3" transform="rotate(-90 331.2 78.3)">VSS</text>
<text x="384.2" y="82.2">C106</text>
<text x="20.8" y="86.1">GND</text>
<text x="28.4" y="86.1">GND</text>
<text x="61.6" y="89.9">C101</text>
<text x="250.7" y="89.9">GND</text>
<text x="328.1" y="88.6">GND</text>
<text x="384.2" y="87.3">10uF 10V X7R</text>
<text x="41.7" y="93.7">SMF6.0A</text>
<text x="43.1" y="91.1">D101</text>
<text x="61.6" y="94.9">1uF 25V X7R</text>
<text x="153.6" y="93.7">R103</text>
<text x="179" y="93.7">R105</text>
<text x="204.4" y="93.7">R107</text>
<text x="297.1" y="91.1">R112</text>
<text x="297.7" y="93.7">4.32k 1%</text>
<text x="320" y="91.1">R113</text>
<text x="320.5" y="93.7">3.32k 1%</text>
<text x="381.5" y="94.9">GND</text>
<text x="153.3" y="96.2">44.2k 0.1%</text>
<text x="178.7" y="96.2">44.2k 0.1%</text>
<text x="204.1" y="96.2">31.6k 0.1%</text>
<text x="240" y="101.3">R110</text>
<text x="36" y="102.6">GND</text>
<text x="58.9" y="102.6">GND</text>
<text x="241.4" y="103.8">10k 1%</text>
<text x="290" y="102.6">GND</text>
<text x="312.9" y="102.6">GND</text>
<text x="350.4" y="102.8">+3V3</text>
<text x="373.3" y="102.8">+3V3</text>
<text x="17.9" y="114">J103</text>
<text x="66.7" y="114">C102</text>
<text x="153.3" y="111.5">10.0k 0.1%</text>
<text x="153.6" y="108.9">R104</text>
<text x="178.7" y="111.5">10.0k 0.1%</text>
<text x="179" y="108.9">R106</text>
<text x="204.1" y="111.5">10.0k 0.1%</text>
<text x="204.4" y="108.9">R108</text>
<text x="358.1" y="111.5">R115</text>
<text x="359" y="114">100k 1%</text>
<text x="381" y="111.5">R116</text>
<text x="381.8" y="114">100k 1%</text>
<text x="396.4" y="108.9">J104</text>
<text x="46.7" y="117.8">SMF6.0A</text>
<text x="48.2" y="115.3">D102</text>
<text x="66.7" y="119.1">1uF 25V X7R</text>
<text x="265.4" y="116.5">R111</text>
<text x="266.2" y="119.1">100k 1%</text>
<text x="10.6" y="125.4">GND</text>
<text x="146.5" y="120.3">GND</text>
<text x="171.9" y="120.3">GND</text>
<text x="197.3" y="120.3">GND</text>
<text x="240" y="123.5">Q103</text>
<text x="240" y="125.4">AO3400A</text>
<text x="389.1" y="120.3">GND</text>
<text x="41.1" y="126.7">GND</text>
<text x="64" y="126.7">GND</text>
<text x="16.8" y="136.9">Dock 5V contacts</text>
<text x="235.4" y="136.9">GND</text>
<text x="380.9" y="134.3">NTC (DNP)</text>
<text x="60" y="160.3">0.47uH</text>
<text x="208.2" y="161.2">+3V3</text>
<text x="60.9" y="167.3">U103</text>
<text x="61" y="163.5">L101</text>
<text x="321.2" y="166.3">+3V3</text>
<text x="348.3" y="164.8">TPS22918DBVR</text>
<text x="353" y="162.3">U104</text>
<text x="56.3" y="169.9">TPS63802DLAR</text>
<text x="163.7" y="172.4">100k 0.1%</text>
<text x="163.8" y="169.9">R127</text>
<text x="211.4" y="168.6">C115</text>
<text x="211.4" y="173.7">100nF 6.3V X7R</text>
<text x="295.3" y="173.7">C112</text>
<text x="331.2" y="172.4">VIN</text>
<text x="339.5" y="172.4">VOUT</text>
<text x="386.7" y="173.7">C114</text>
<text x="54.3" y="178.8">L1</text>
<text x="70.2" y="178.8">L2</text>
<text x="180.3" y="176.2">C116</text>
<text x="180.3" y="178.8">10nF 6.3V X7R</text>
<text x="295.3" y="178.8">1uF 6.3V X7R</text>
<text x="331.2" y="177.5">ON</text>
<text x="340.3" y="177.5">QOD</text>
<text x="386.7" y="178.8">10uF 6.3V X7R</text>
<text x="26" y="185.1">C107</text>
<text x="54.3" y="183.8">VIN</text>
<text x="67.7" y="183.8">VOUT</text>
<text x="95.9" y="185.1">C108</text>
<text x="121.3" y="185.1">C109</text>
<text x="163.8" y="185.1">R128</text>
<text x="208.2" y="180.3">+3V3</text>
<text x="218.9" y="181.3">GND</text>
<text x="226" y="185.1">U107</text>
<text x="331.2" y="182.6">CT</text>
<text x="338.8" y="183.2" transform="rotate(-90 338.8 183.2)">GND</text>
<text x="26" y="190.2">10uF 10V X7R</text>
<text x="54.3" y="188.9">EN</text>
<text x="70.1" y="188.9">FB</text>
<text x="95.9" y="190.2">22uF 10V X7R</text>
<text x="121.3" y="190.2">22uF 10V X7R</text>
<text x="163.7" y="187.7">100k 0.1%</text>
<text x="191.6" y="189.2">+3V3</text>
<text x="221.6" y="187.7">TMUX1511PWR</text>
<text x="292.6" y="186.4">GND</text>
<text x="384" y="186.4">GND</text>
<text x="23.3" y="197.8">GND</text>
<text x="54.3" y="194">MODE</text>
<text x="61.9" y="197.1" transform="rotate(-90 61.9 197.1)">AGND</text>
<text x="67" y="197.1" transform="rotate(-90 67 197.1)">GND</text>
<text x="69.9" y="194">PG</text>
<text x="93.2" y="197.8">GND</text>
<text x="118.6" y="197.8">GND</text>
<text x="156.7" y="196.5">GND</text>
<text x="178.3" y="196.5">GNDBAT_DIV_PRE</text>
<text x="201.6" y="195.3">SEL1</text>
<text x="201.6" y="197.8">S1</text>
<text x="211.8" y="194.1" transform="rotate(-90 211.8 194.1)">VDD</text>
<text x="217.3" y="197.8">D1</text>
<text x="335.8" y="195.3">GND</text>
<text x="368.3" y="196.5">R119</text>
<text x="44.9" y="200.4">GND</text>
<text x="201.6" y="202.9">SEL2</text>
<text x="240" y="201.6">R130</text>
<text x="313" y="200.4">C113</text>
<text x="370.3" y="199.1">1k 1%</text>
<text x="58.9" y="209.2">GND</text>
<text x="64" y="209.2">GND</text>
<text x="96.5" y="209.2">R117</text>
<text x="201.6" y="205.4">S2</text>
<text x="217.3" y="205.4">D2</text>
<text x="238" y="204.2">10k 0.1%</text>
<text x="313" y="205.4">1nF 16V C0G</text>
<text x="96.1" y="211.8">56.0k 0.1%</text>
<text x="201.6" y="213.1">S3</text>
<text x="201.6" y="210.5">SEL3</text>
<text x="201.6" y="215.6">SEL4</text>
<text x="217.3" y="213.1">D3</text>
<text x="265.4" y="214.3">R129</text>
<text x="310.4" y="213.1">GND</text>
<text x="201.6" y="218.1">S4</text>
<text x="211.8" y="218.7" transform="rotate(-90 211.8 218.7)">GND</text>
<text x="217.3" y="218.1">D4</text>
<text x="265.3" y="216.9">100k 0.1%</text>
<text x="96.1" y="227">10.0k 0.1%</text>
<text x="96.5" y="224.5">R118</text>
<text x="165" y="224.7">+3V3</text>
<text x="188.4" y="227">GND</text>
<text x="246.3" y="224.7">+3V3</text>
<text x="258.3" y="225.8">GND</text>
<text x="172.7" y="233.4">R123</text>
<text x="208.8" y="230.8">GND</text>
<text x="254" y="233.4">R126</text>
<text x="89.4" y="235.9">GND</text>
<text x="173.5" y="235.9">100k 1%</text>
<text x="254.8" y="235.9">100k 1%</text>
<text x="140.9" y="251.2">R121</text>
<text x="222.2" y="251.2">R124</text>
<text x="170.2" y="253.1">Q101</text>
<text x="170.2" y="255">AO3400A</text>
<text x="251.4" y="253.1">Q102</text>
<text x="251.4" y="255">AO3400A</text>
<text x="127.8" y="261.3">100k 1%</text>
<text x="209.1" y="261.3">100k 1%</text>
<text x="151.1" y="268.9">R122</text>
<text x="165.6" y="266.4">GND</text>
<text x="232.4" y="268.9">R125</text>
<text x="246.9" y="266.4">GND</text>
<text x="151.9" y="271.5">470k 1%</text>
<text x="233.2" y="271.5">470k 1%</text>
<text x="144" y="280.4">GND</text>
<text x="225.3" y="280.4">GND</text>
</g>
<g font-size="1.3" fill="#a90000">
<text x="41.9" y="40.5">A4</text>
<text x="41.9" y="45.6">A5</text>
<text x="182.8" y="45.6">7</text>
<text x="206.9" y="45.6">1</text>
<text x="41.8" y="48.1">B5</text>
<text x="41.9" y="53.2">A7</text>
<text x="88.8" y="51.6">10</text>
<text x="109.8" y="51.6">7</text>
<text x="182.8" y="48.1">2</text>
<text x="182.8" y="53.2">6</text>
<text x="206.9" y="48.1">8</text>
<text x="206.9" y="53.2">9</text>
<text x="330.1" y="53.4" transform="rotate(-90 330.1 53.4)">13</text>
<text x="41.8" y="55.7">B7</text>
<text x="41.9" y="58.3">A6</text>
<text x="89.4" y="56.7">1</text>
<text x="109.8" y="56.7">4</text>
<text x="182.8" y="55.7">3</text>
<text x="206.3" y="58.3">10</text>
<text x="317.4" y="55.7">15</text>
<text x="340.3" y="55.7">10</text>
<text x="41.8" y="60.8">B6</text>
<text x="89.4" y="61.8">2</text>
<text x="109.8" y="61.8">5</text>
<text x="182.8" y="63.4">4</text>
<text x="182.8" y="60.8">5</text>
<text x="206.3" y="63.4">11</text>
<text x="317.4" y="63.4">14</text>
<text x="318" y="60.8">4</text>
<text x="318" y="65.9">6</text>
<text x="340.9" y="63.4">2</text>
<text x="394.9" y="64.6">1</text>
<text x="41.8" y="71">B8</text>
<text x="41.9" y="68.4">A8</text>
<text x="89.4" y="66.8">9</text>
<text x="102.4" y="68" transform="rotate(-90 102.4 68)">3</text>
<text x="109.8" y="66.8">6</text>
<text x="318" y="68.4">5</text>
<text x="340.9" y="68.4">1</text>
<text x="394.9" y="67.2">2</text>
<text x="22.7" y="77.6" transform="rotate(-90 22.7 77.6)">SH</text>
<text x="30.3" y="77.5" transform="rotate(-90 30.3 77.5)">A1</text>
<text x="195.4" y="74.4" transform="rotate(-90 195.4 74.4)">12</text>
<text x="317.4" y="73.5">12</text>
<text x="317.4" y="76.1">16</text>
<text x="340.9" y="73.5">7</text>
<text x="340.9" y="76.1">9</text>
<text x="330.1" y="80.7" transform="rotate(-90 330.1 80.7)">8</text>
<text x="394.9" y="110.4">1</text>
<text x="394.9" y="112.9">2</text>
<text x="16.4" y="115.4">1</text>
<text x="16.4" y="118">2</text>
<text x="230.4" y="124.3">1</text>
<text x="237.4" y="121.4" transform="rotate(-90 237.4 121.4)">3</text>
<text x="237.4" y="129" transform="rotate(-90 237.4 129)">2</text>
<text x="327.6" y="171.3">1</text>
<text x="346.6" y="171.3">6</text>
<text x="50.7" y="177.7">9</text>
<text x="74.8" y="177.7">7</text>
<text x="327.6" y="176.4">3</text>
<text x="346.6" y="176.4">5</text>
<text x="50.1" y="182.7">10</text>
<text x="74.8" y="182.7">6</text>
<text x="327.6" y="181.5">4</text>
<text x="50.7" y="187.8">1</text>
<text x="74.8" y="187.8">4</text>
<text x="210.7" y="188.7" transform="rotate(-90 210.7 188.7)">14</text>
<text x="337.7" y="186.8" transform="rotate(-90 337.7 186.8)">2</text>
<text x="50.7" y="192.9">2</text>
<text x="74.8" y="192.9">5</text>
<text x="198" y="194.2">1</text>
<text x="198" y="196.7">2</text>
<text x="222.2" y="196.7">3</text>
<text x="60.8" y="200.8" transform="rotate(-90 60.8 200.8)">3</text>
<text x="65.9" y="200.8" transform="rotate(-90 65.9 200.8)">8</text>
<text x="198" y="201.8">4</text>
<text x="197.4" y="209.4">10</text>
<text x="198" y="204.3">5</text>
<text x="222.2" y="204.3">6</text>
<text x="197.4" y="214.5">13</text>
<text x="198" y="212">9</text>
<text x="222.2" y="212">8</text>
<text x="197.4" y="217">12</text>
<text x="221.5" y="217">11</text>
<text x="210.7" y="222.3" transform="rotate(-90 210.7 222.3)">7</text>
<text x="167.5" y="250.9" transform="rotate(-90 167.5 250.9)">3</text>
<text x="248.8" y="250.9" transform="rotate(-90 248.8 250.9)">3</text>
<text x="160.6" y="253.9">1</text>
<text x="241.8" y="253.9">1</text>
<text x="167.5" y="258.5" transform="rotate(-90 167.5 258.5)">2</text>
<text x="248.8" y="258.5" transform="rotate(-90 248.8 258.5)">2</text>
</g>
<g font-size="1.3" fill="#0000c2">
<text x="281.9" y="236.1">DEVELOPMENT SAFETY GATES</text>
<text x="281.9" y="238.2">R120 fitted: charging OFF. J104 thermistor DNP.</text>
<text x="281.9" y="240.2">Fitting a sensor alone does not enable charging.</text>
<text x="281.9" y="242.3">J102 terminal numbers are logical, not vendor polarity.</text>
<text x="281.9" y="244.3">Footprints / exact pack / thermal and peak loads: pending.</text>
<text x="281.9" y="246.4">USB 100 mA and dock 500 mA modes need bench validation.</text>
<text x="15.2" y="280.6">Electrical development draft. No PCB layout or manufacturing release. See docs/design/power.md.</text>
</g>
<g font-size="1.2" fill="#0000c2">
<text x="15.2" y="242.6">FIRST-PROTOTYPE RAIL EXCEPTION</text>
<text x="15.2" y="244.4">56k / 10k: 3.3 V nominal. No LDO.</text>
<text x="15.2" y="246.3">PWM static estimate: 3.256 to 3.344 V.</text>
<text x="15.2" y="248.1">LED source minimum is 3.3 V.</text>
<text x="15.2" y="250">LED operation is NOT guaranteed.</text>
<text x="15.2" y="251.9">Test startup, low battery, Wi-Fi and</text>
<text x="15.2" y="253.7">full-white steps at the LED pins.</text>
<text x="15.2" y="255.6">See power.md for limits and test gates.</text>
</g>
</svg>
